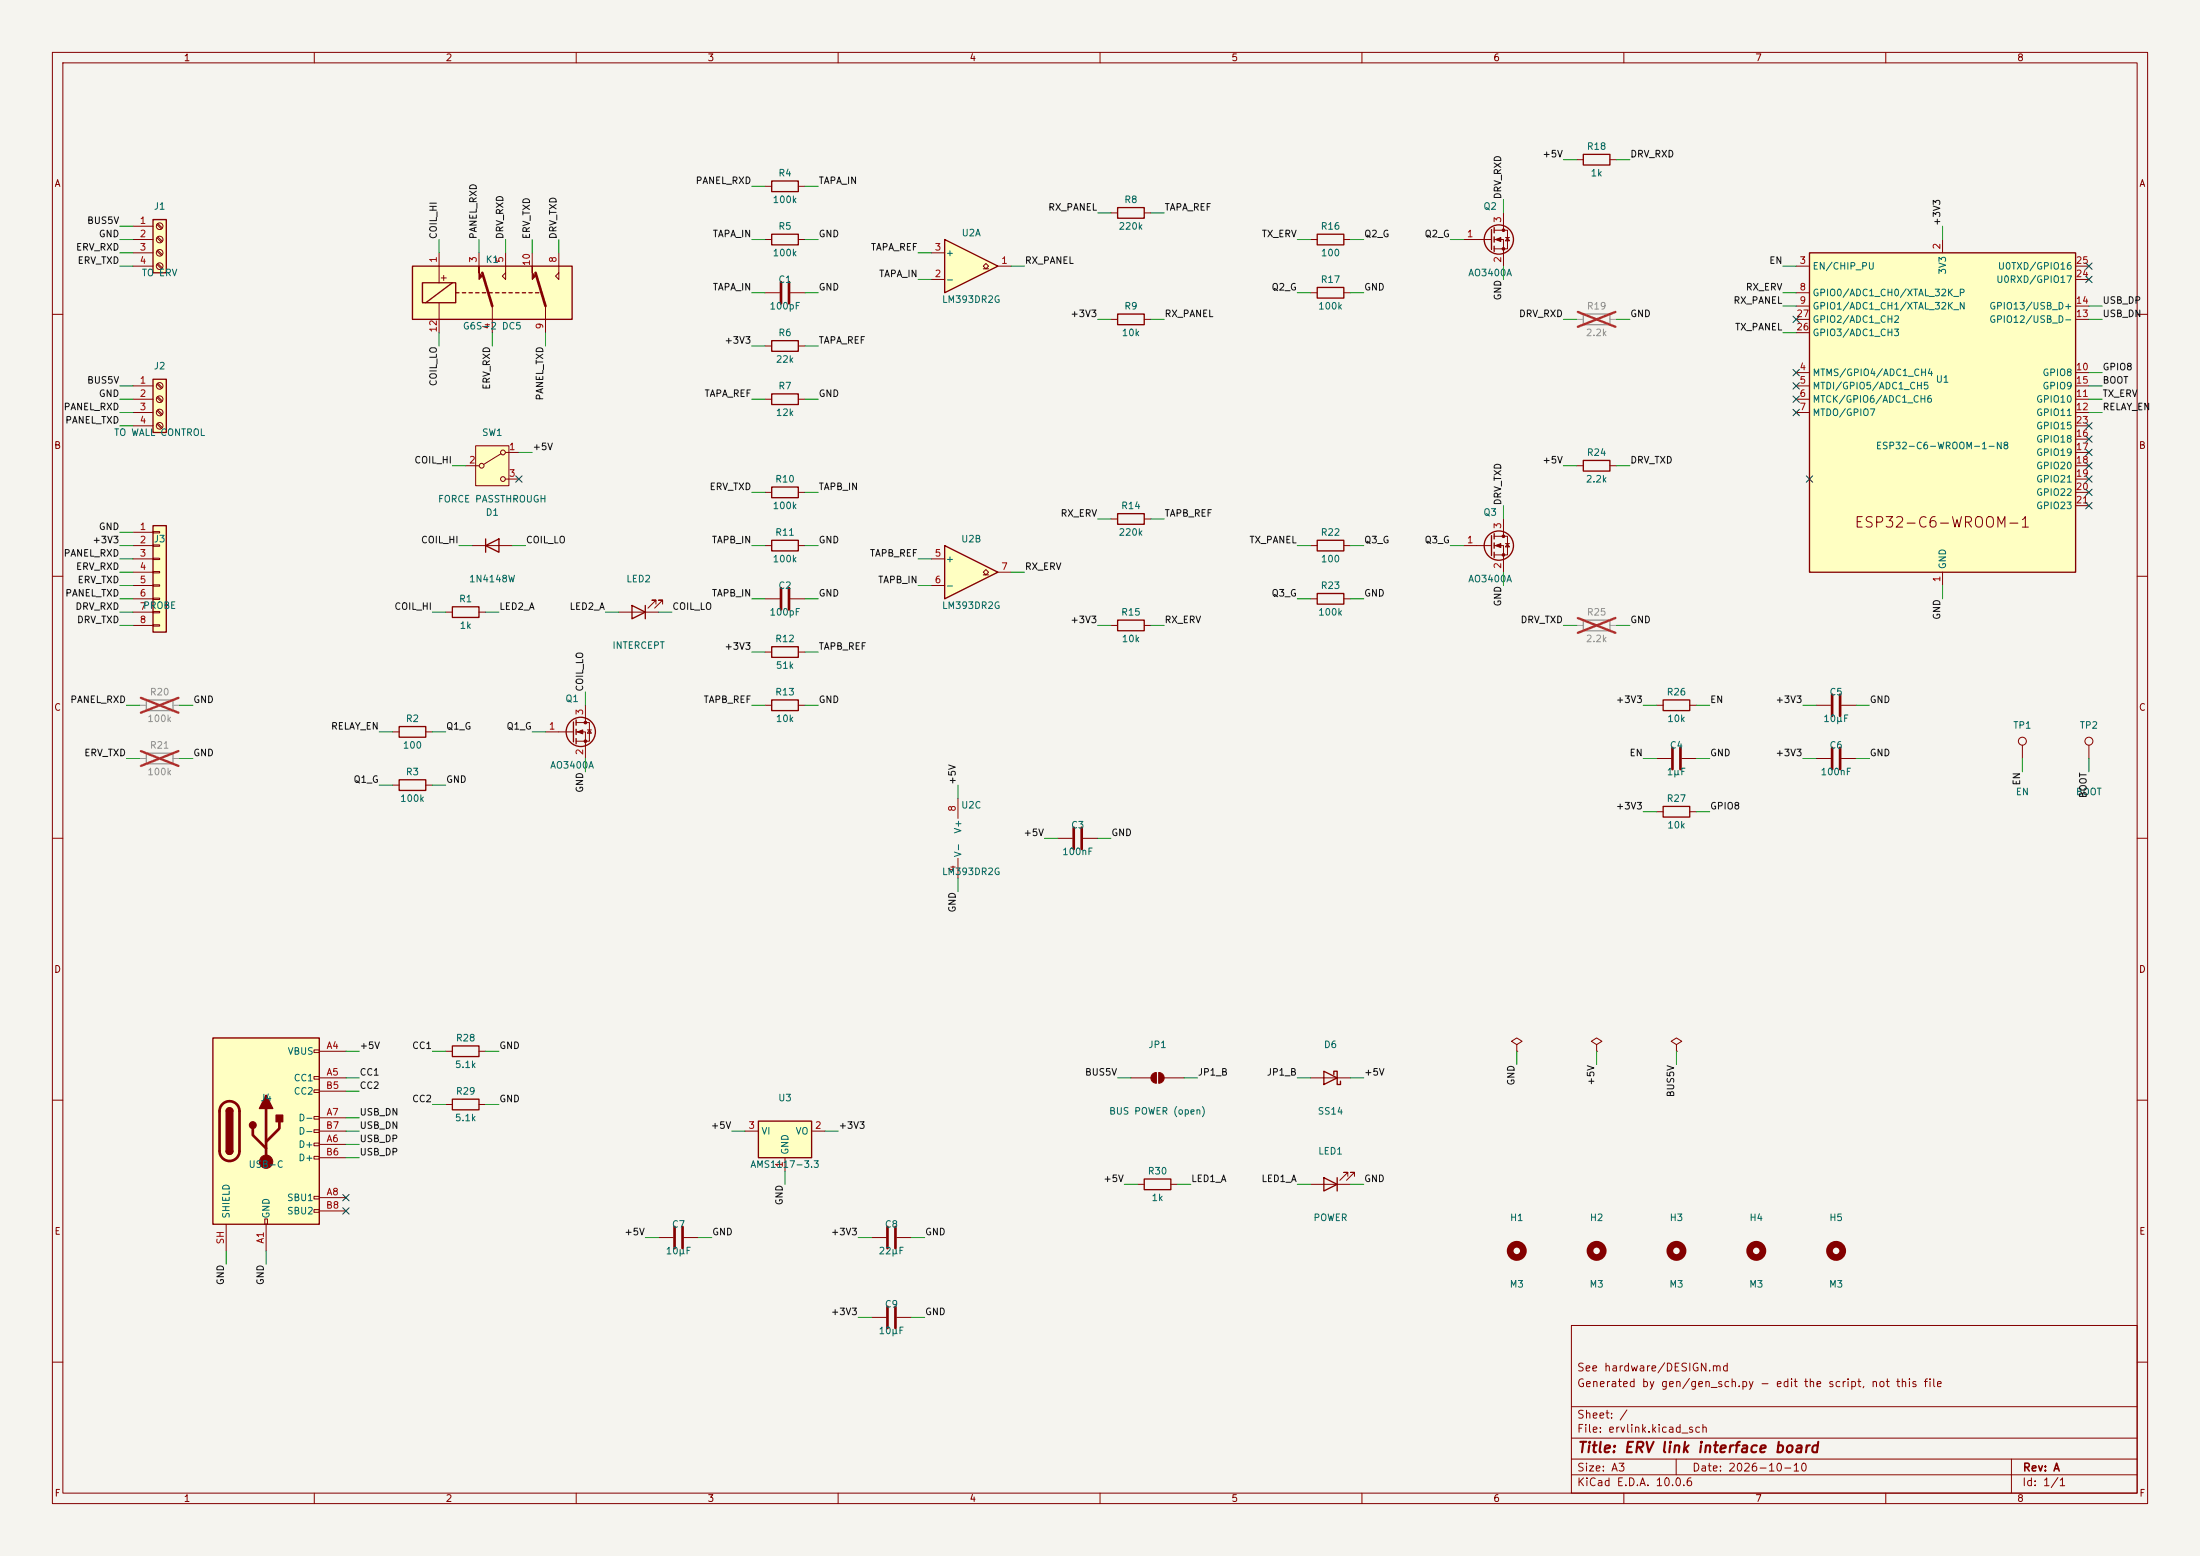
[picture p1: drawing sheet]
<svg xmlns="http://www.w3.org/2000/svg" width="420mm" height="297mm" viewBox="0 0 420 297" stroke-linecap="round" stroke-linejoin="round" font-family="sans-serif">
<path d="M0 0h420v297h-420z" fill="#f5f4ef" stroke="#f5f4ef" stroke-width=".19"/>
<g fill="none" stroke="#840000" stroke-width=".19">
<path d="M10 10h400v277h-400zM12 12h396v273h-396zM60 10v2M110 10v2M160 10v2M210 10v2M260 10v2M310 10v2M360 10v2M10 60h2M408 60h2M10 110h2"/>
<path d="M408 110h2M10 160h2M408 160h2M10 210h2M408 210h2M300 253h108v32h-108zM10 260h2M300 278.5h108M300 274.5h108M300 268.5h108M320 278.5v3M384 278.5v6.5"/>
<path d="M408 260h2M60 285v2M110 285v2M160 285v2M210 285v2M260 285v2M300 281.5h108M310 285v2M360 285v2"/>
</g>
<path d="M90.8 85.1h6.4v7.6h-6.4z" fill="#ffffc2"/>
<g fill="none" stroke="#840000" stroke-width=".19">
<path d="M88.9 88.9h2.5M90.8 85.1h6.4v7.6h-6.4zM95.6 86.6l-3.3 2M96.5 86.4h2.6M96.5 91.4h2.6M250.2 114.3h1.3M256.5 114.3h1.3M346.7 134.6h2.8M351.5 134.6h2.8M182.9 152.4v3.8M316.2 154.9h1.3M322.6 154.9h1.2"/>
<path d="M346.7 144.8h2.8M351.5 144.8h2.8M386.1 142.2v2.6M398.8 142.2v2.6M182.9 163.8v3.8M201.9 160h2.8M206.8 160h2.7M289.6 199.4l1-.6-1-.7-1.1 .7 1.1 .6v1.3M320 199.4l1.1-.6-1.1-.7-1 .7 1 .6v1.3M215.9 205.7h3.8M220.7 204.7v2.1M221.2 204.7v2.1"/>
<path d="M222.2 205.7h3.9M250.2 205.7h7.6M289.6 200.7h.1M320 200.7h.1M125.7 236.2h2.8M130.6 236.2h2.7M166.4 236.2h2.8M171.2 236.2h2.8M217.2 226.1h1.2M223.5 226.1h1.3M250.2 226.1h7.6M257.3 224.5v-.7h-.8h.8l-1.5 1.5"/>
<path d="M258.6 224.5v-.7h-.8h.8l-1.6 1.5M166.4 251.5h2.8M171.2 251.5h2.8"/>
<circle cx="91.9" cy="88.9" r=".46"/>
<circle cx="96" cy="86.4" r=".46"/>
<circle cx="96" cy="91.4" r=".46"/>
<circle cx="386.1" cy="141.5" r=".76"/>
<circle cx="398.8" cy="141.5" r=".76"/>
</g>
<g fill="none" stroke="#840000" stroke-width="1.3">
<circle cx="289.6" cy="238.8" r="1.27"/>
<circle cx="320" cy="238.8" r="1.27"/>
<circle cx="335.3" cy="238.8" r="1.27"/>
<circle cx="350.5" cy="238.8" r="1.27"/>
</g>
<path d="M251.5 113.3h5v2h-5zM317.5 153.9h5.1v2.1h-5.1zM252.7 204.5l2.6 1.2-2.6 1.3zM254.6 205.1v-.6h.7v2.5h.6v-.6M218.4 225h5.1v2.1h-5.1zM252.7 224.8l2.6 1.3-2.6 1.2zM255.3 224.8v2.5" fill="none" stroke="#840000" stroke-width=".25"/>
<path d="M349.8 132.6v4.1M351.3 132.6v4.1M205 158v4.1M206.5 158v4.1M349.8 142.7v4.1M351.3 142.7v4.1M128.8 234.2v4.1M130.3 234.2v4.1M169.4 234.2v4.1M170.9 234.2v4.1M169.4 249.4v4.1M170.9 249.4v4.1" fill="none" stroke="#840000" stroke-width=".51"/>
<g fill="#840000" stroke="#840000" stroke-width=".19">
<path d="M220 205l.7-.3v2.1a1.02 1.02 0 0 1-.9-.7 1.02 1.02 0 0 1 .2-1.1z"/>
<path d="M221.2 204.7a1.02 1.02 0 0 1 1 1 1.02 1.02 0 0 1-1 1.1z"/>
</g>
<path d="M144.8 214h10.1v7h-10.1z" fill="#ffffc2"/>
<path d="M144.8 214h10.1v7h-10.1z" fill="none" stroke="#840000" stroke-width=".25"/>
<path d="M142.2 215.9h2.6M154.9 215.9h2.6M149.9 221v2.5" fill="none" stroke="#840000" stroke-width=".19"/>
<path d="M180.3 104.1l10.2 5.1-10.2 5.1z" fill="#ffffc2"/>
<path d="M147.3 34.5h5.1v2.1h-5.1zM180.3 104.1l10.2 5.1-10.2 5.1z" fill="none" stroke="#840000" stroke-width=".25"/>
<path d="M146 35.6h1.3M152.4 35.6h1.3M177.8 106.7h2.5M177.8 111.8h2.5M187.7 109.7h.5l-.5-.5 .5-.5 .5 .5-.5 .5h.5M190.5 109.2h2.5" fill="none" stroke="#840000" stroke-width=".19"/>
<path d="M180.3 45.7l10.2 5.1-10.2 5.1z" fill="#ffffc2"/>
<path d="M180.3 45.7l10.2 5.1-10.2 5.1zM213.4 59.9h5v2.1h-5z" fill="none" stroke="#840000" stroke-width=".25"/>
<path d="M177.8 53.3h2.5M177.8 48.3h2.5M187.7 51.3h.5l-.5-.5 .5-.5 .5 .5-.5 .5h.5M190.5 50.8h2.5M212.1 61h1.3M218.4 61h1.3" fill="none" stroke="#840000" stroke-width=".19"/>
<path d="M29.2 100.3h2.5v20.4h-2.5z" fill="#ffffc2"/>
<path d="M29.2 100.3h2.5v20.4h-2.5z" fill="none" stroke="#840000" stroke-width=".25"/>
<g fill="none" stroke="#840000" stroke-width=".19">
<path d="M25.4 101.6h3.8M25.4 104.1h3.8M25.4 106.7h3.8M25.4 109.2h3.8M25.4 111.8h3.8M25.4 114.3h3.8M25.4 116.8h3.8M25.4 119.4h3.8M29.2 101.5h1.3v.2h-1.3zM29.2 104h1.3v.3h-1.3zM29.2 106.6h1.3v.2h-1.3zM29.2 109.1h1.3v.2h-1.3z"/>
<path d="M29.2 111.6h1.3v.3h-1.3zM29.2 114.2h1.3v.2h-1.3zM29.2 116.7h1.3v.3h-1.3zM29.2 119.3h1.3v.2h-1.3z"/>
</g>
<path d="M29.2 41.9h2.5v10.2h-2.5z" fill="#ffffc2"/>
<path d="M213.4 39.6h5v2.1h-5zM29.2 41.9h2.5v10.2h-2.5z" fill="none" stroke="#840000" stroke-width=".25"/>
<g fill="none" stroke="#840000" stroke-width=".19">
<path d="M25.4 43.2h3.8M25.4 45.7h3.8M25.4 48.3h3.8M25.4 50.8h3.8M29.9 42.8l.9 .9M29.9 45.4l.9 .8M29.9 47.9l.9 .9M29.9 50.5l.9 .8M30.1 42.7l.9 .8M30.1 45.2l.9 .9M30.1 47.8l.9 .8M30.1 50.3l.9 .8"/>
<path d="M212.1 40.6h1.3M218.4 40.6h1.3"/>
<circle cx="30.5" cy="45.7" r=".63"/>
<circle cx="30.5" cy="50.8" r=".63"/>
<circle cx="30.5" cy="48.3" r=".63"/>
<circle cx="30.5" cy="43.2" r=".63"/>
</g>
<path d="M29.2 72.4h2.5v10.2h-2.5z" fill="#ffffc2"/>
<path d="M29.2 72.4h2.5v10.2h-2.5zM213.4 98h5v2.1h-5zM213.4 118.4h5v2h-5zM86.4 199.6h5v2.1h-5zM86.4 209.8h5v2h-5z" fill="none" stroke="#840000" stroke-width=".25"/>
<g fill="none" stroke="#840000" stroke-width=".19">
<path d="M25.4 73.7h3.8M25.4 76.2h3.8M25.4 78.7h3.8M29.9 73.3l.9 .9M29.9 75.9l.9 .8M29.9 78.4l.9 .8M30.1 73.2l.9 .8M30.1 75.7l.9 .8M30.1 78.2l.9 .9M25.4 81.3h3.8M29.9 80.9l.9 .9M30.1 80.8l.9 .8"/>
<path d="M212.1 99.1h1.3M218.4 99.1h1.3M212.1 119.4h1.3M218.4 119.4h1.3M85.1 210.8h1.3M85.1 200.7h1.3M91.4 210.8h1.3M91.4 200.7h1.3"/>
<circle cx="30.5" cy="73.7" r=".63"/>
<circle cx="30.5" cy="78.7" r=".63"/>
<circle cx="30.5" cy="76.2" r=".63"/>
<circle cx="30.5" cy="81.3" r=".63"/>
</g>
<path d="M40.6 198.1h20.4v35.6h-20.4z" fill="#ffffc2"/>
<g fill="none" stroke="#840000" stroke-width=".19">
<path d="M287 99.1v3.3M279.4 104.1h5.3M285.2 102.4h2.6v3.5h-2.6M285.2 104.1h1.8v5.1M287.4 103.8h.8M287.8 103.8l.4 .6h-.8zM59.9 200.4h1.1v.5h-1.1zM59.9 205.5h1.1v.5h-1.1zM59.9 208h1.1v.5h-1.1zM59.9 213.1h1.1v.5h-1.1zM59.9 215.6h1.1v.6h-1.1zM59.9 218.2h1.1v.5h-1.1z"/>
<path d="M61 200.7h5M61 205.7h5M61 218.4h5M61 213.4h5M61 208.3h5M61 215.9h5M43.2 233.7v5.1M50.5 232.7h.6v1h-.6zM50.8 233.7v5.1M59.9 220.7h1.1v.5h-1.1zM59.9 228.3h1.1v.6h-1.1zM59.9 230.9h1.1v.5h-1.1z"/>
<path d="M61 228.6h5M61 221h5M61 231.1h5"/>
</g>
<g fill="none" stroke="#840000" stroke-width=".25">
<path d="M284.7 102.2v3.8M285.2 101.9v1M285.2 103.6v1M285.2 105.4v1M40.6 198.1h20.4v35.6h-20.4zM43.2 212.1a.64 .64 0 0 1 .6-.6 .64 .64 0 0 1 .6 .6M43.2 219.7a.64 .64 0 0 0 .6 .6 .64 .64 0 0 0 .6-.6"/>
<circle cx="286.1" cy="104.1" r="2.79"/>
</g>
<path d="M42.5 210.8a1.9 1.9 0 0 1 2-.5 1.9 1.9 0 0 1 1.2 1.8v7.6a1.91 1.91 0 0 1-1.9 1.9 1.91 1.91 0 0 1-1.9-1.9v-7.8l.2-.6zM48.3 215.4v1.3l2.5 2.5M50.8 211.6v10.1M53.3 214.1v1.3l-2.5 2.5" fill="none" stroke="#840000" stroke-width=".51"/>
<g fill="#840000" stroke="#840000" stroke-width=".25">
<path d="M43.2 212.1h1.2v7.6h-1.2z"/>
<path d="M43.4 211.6a.64 .64 0 0 1 .7-.1 .64 .64 0 0 1 .3 .6h-1.2z"/>
<path d="M43.2 219.7h1.2a.64 .64 0 0 1-.6 .6 .64 .64 0 0 1-.6-.6z"/>
<path d="M50.8 209l1.3 2.6h-2.6z"/>
<path d="M52.7 212.9h1.3v1.2h-1.3z"/>
<circle cx="48.3" cy="214.8" r=".63"/>
</g>
<g fill="#840000" stroke="#840000" stroke-width=".19">
<path d="M285.5 104.1l1-.3v.7z"/>
<circle cx="50.8" cy="221.7" r="1.27"/>
<circle cx="287" cy="102.4" r=".25"/>
<circle cx="287" cy="105.9" r=".25"/>
</g>
<path d="M345.4 48.3h50.8v60.9h-50.8z" fill="#ffffc2"/>
<g fill="none" stroke="#840000" stroke-width=".25">
<path d="M147.3 44.7h5.1v2h-5.1zM251.5 54.9h5v2h-5zM251.5 44.7h5v2h-5zM345.4 48.3h50.8v60.9h-50.8zM147.3 75.2h5.1v2h-5.1zM147.3 65h5.1v2.1h-5.1zM302.3 87.9h5v2h-5zM86.4 115.8h5v2.1h-5zM92.7 104.1l2.5-1.2v2.5zM92.7 102.9v2.5M120.6 115.6l2.6 1.2-2.6 1.3zM123.2 115.6v2.5"/>
<path d="M251.5 103.1h5v2.1h-5zM76.2 138.7h5.1v2h-5.1zM109.5 137.8v3.8M110 137.4v1M110 139.2v1M147.3 133.6h5.1v2h-5.1zM147.3 123.4h5.1v2.1h-5.1zM317.5 133.6h5.1v2h-5.1zM76.2 148.8h5.1v2.1h-5.1zM110 141v1"/>
<circle cx="110.9" cy="139.7" r="2.79"/>
</g>
<g fill="none" stroke="#840000" stroke-width=".19">
<path d="M146 55.9h2.8M146 45.7h1.3M150.9 55.9h2.8M152.4 45.7h1.3M250.2 55.9h1.3M250.2 45.7h1.3M256.5 55.9h1.3M256.5 45.7h1.3M342.9 50.8h2.5M342.9 55.9h2.5M342.9 58.4h2.5M370.8 45.7v2.6"/>
<path d="M396.2 50.8h2.6M396.2 58.4h2.6M396.2 53.3h2.6M146 76.2h1.3M146 66h1.3M152.4 76.2h1.3M152.4 66h1.3M342.9 71.1h2.5M342.9 73.7h2.5M342.9 76.2h2.5M342.9 78.7h2.5M342.9 61h2.5"/>
<path d="M342.9 63.5h2.5M396.2 71.1h2.6M396.2 73.7h2.6M396.2 76.2h2.6M396.2 78.7h2.6M396.2 61h2.6M301 88.9h1.3M307.3 88.9h1.3M396.2 83.8h2.6M396.2 86.4h2.6M396.2 88.9h2.6M396.2 91.4h2.6"/>
<path d="M396.2 94h2.6M396.2 96.5h2.6M396.2 81.3h2.6M85.1 116.8h1.3M90.2 104.1h7.6M91.4 116.8h1.3M118.1 116.8h7.6M125.2 115.3v-.7h-.7h.7l-1.5 1.5M126.5 115.3v-.7h-.8h.8l-1.5 1.5M146 114.3h2.8M150.9 114.3h2.8M250.2 104.1h1.3"/>
<path d="M256.5 104.1h1.3M370.8 109.2v2.6M74.9 139.7h1.3M81.3 139.7h1.2M104.1 139.7h5.4M110 137.9h2.5v3.6h-2.5M110 139.7h1.8v5.1M111.8 134.6v3.3M112.1 139.3h.8M112.5 139.3l.4 .7h-.8zM146 134.6h1.3M146 124.5h1.3"/>
<path d="M152.4 134.6h1.3M152.4 124.5h1.3M316.2 134.6h1.3M322.6 134.6h1.2M74.9 149.9h1.3M81.3 149.9h1.2M316.2 144.8h2.8M321.1 144.8h2.7M304.8 199.4l1-.6-1-.7-1 .7 1 .6v1.3M304.8 200.7h.1"/>
</g>
<circle cx="304.8" cy="238.8" r="1.27" fill="none" stroke="#840000" stroke-width="1.3"/>
<path d="M302.3 118.4h5v2h-5zM27.9 133.6h5.1v2h-5.1zM27.9 143.8h5.1v2h-5.1z" fill="none" stroke="#9c9b98" stroke-width=".25"/>
<path d="M301 119.4h1.3M307.3 119.4h1.3M26.7 134.6h1.2M33 134.6h1.3M26.7 144.8h1.2M33 144.8h1.3" fill="none" stroke="#9c9b98" stroke-width=".19"/>
<path d="M301.2 118l7.2 2.8M308.4 118l-7.2 2.8M26.9 133.2l7.2 2.8M34.1 133.2l-7.2 2.8M26.9 143.4l7.2 2.8M34.1 143.4l-7.2 2.8" fill="none" stroke="#e12e31" stroke-width=".46"/>
<g fill="#840000" stroke="#840000" stroke-width=".19">
<path d="M110.2 139.7l1.1-.4v.8z"/>
<circle cx="111.8" cy="137.9" r=".25"/>
<circle cx="111.8" cy="141.5" r=".25"/>
</g>
<path d="M149.1 53.8v4.1M150.6 53.8v4.1M149.1 112.3v4M150.6 112.3v4M319.3 142.7v4.1M320.8 142.7v4.1" fill="none" stroke="#840000" stroke-width=".51"/>
<path d="M78.7 50.8h30.5v10.2h-30.5z" fill="#ffffc2"/>
<g fill="none" stroke="#840000" stroke-width=".25">
<path d="M302.3 29.5h5v2h-5zM78.7 50.8h30.5v10.2h-30.5zM80.6 54h6.4v3.8h-6.4zM86.4 54l-5.1 3.8M87 55.9h.6M88.3 55.9h.6M89.5 55.9h.7M90.8 55.9h.6M92.1 55.9h.6M93.3 55.9h.7M94.6 55.9h.6M95.9 55.9h.6"/>
<path d="M97.2 55.9h.6M98.4 55.9h.7M99.7 55.9h.6M101 55.9h.6M102.2 55.9h.7M284.7 43.8v3.8M285.2 43.4v1.1M285.2 45.2v1M285.2 47v1M147.3 93h5.1v2h-5.1zM147.3 103.1h5.1v2.1h-5.1z"/>
<circle cx="286.1" cy="45.7" r="2.79"/>
</g>
<g fill="none" stroke="#840000" stroke-width=".19">
<path d="M301 30.5h1.3M307.3 30.5h1.3M83.8 48.3v5.7M83.8 57.8v5.7M91.4 48.3v2.5M94 58.4v5.1M96.5 48.3v5l-.6-.6 .6-.6M101.6 48.3v2.5M104.1 58.4v5.1M106.7 48.3v5l-.7-.6 .7-.6M279.4 45.7h5.3M285.2 43.9h2.6v3.6h-2.6"/>
<path d="M285.2 45.7h1.8v5.1M287 40.6v3.3M287.4 45.3h.8M287.8 45.3l.4 .7h-.8zM146 94h1.3M152.4 94h1.3M146 104.1h1.3M152.4 104.1h1.3"/>
</g>
<g fill="#840000" stroke="#840000" stroke-width=".19">
<path d="M91.4 50.8v1.3l.7 .6-.7 .6z"/>
<path d="M101.6 50.8v1.3l.6 .6-.6 .6z"/>
<path d="M285.5 45.7l1-.4v.8z"/>
<circle cx="287" cy="43.9" r=".25"/>
<circle cx="287" cy="47.5" r=".25"/>
</g>
<path d="M92.1 52.1l1.9 6.3M102.2 52.1l1.9 6.3" fill="none" stroke="#840000" stroke-width=".51"/>
<path d="M302.3 59.9h5v2.1h-5z" fill="none" stroke="#9c9b98" stroke-width=".25"/>
<path d="M301 61h1.3M307.3 61h1.3" fill="none" stroke="#9c9b98" stroke-width=".19"/>
<path d="M301.2 59.5l7.2 2.9M308.4 59.5l-7.2 2.9" fill="none" stroke="#e12e31" stroke-width=".46"/>
<g fill="none" stroke="#009600" stroke-width=".19">
<path d="M143.5 35.6h2.5M153.7 35.6h2.5M287 38.1v2.5M298.4 30.5h2.6M308.6 30.5h2.5M22.9 45.7h2.5M22.9 50.8h2.5M22.9 48.3h2.5M22.9 43.2h2.5M83.8 45.7v2.6M91.4 45.7v2.6M96.5 45.7v2.6"/>
<path d="M101.6 45.7v2.6M106.7 45.7v2.6M143.5 45.7h2.5M143.5 55.9h2.5M153.7 45.7h2.5M153.7 55.9h2.5M175.3 48.3h2.5M175.3 53.3h2.5M193 50.8h2.6M209.5 40.6h2.6M219.7 40.6h2.5M247.6 45.7h2.6"/>
<path d="M247.6 55.9h2.6M257.8 45.7h2.5M257.8 55.9h2.5M276.9 45.7h2.5M287 50.8v2.5M340.4 50.8h2.5M340.4 55.9h2.5M340.4 58.4h2.5M370.8 43.2v2.5M398.8 58.4h2.5M22.9 76.2h2.5M22.9 78.7h2.5"/>
<path d="M22.9 73.7h2.5M83.8 63.5v2.5M94 63.5v2.5M104.1 63.5v2.5M143.5 76.2h2.5M143.5 66h2.5M153.7 76.2h2.5M153.7 66h2.5M209.5 61h2.6M219.7 61h2.5M298.4 61h2.6M308.6 61h2.5"/>
<path d="M340.4 63.5h2.5M398.8 76.2h2.5M398.8 61h2.5M398.8 78.7h2.5M398.8 73.7h2.5M398.8 71.1h2.5M22.9 81.3h2.5M86.4 88.9h2.5M99.1 86.4h2.5M143.5 94h2.5M153.7 94h2.5M209.5 99.1h2.6"/>
<path d="M219.7 99.1h2.5M287 96.5v2.6M298.4 88.9h2.6M308.6 88.9h2.5M22.9 104.1h2.5M22.9 106.7h2.5M22.9 111.8h2.5M22.9 109.2h2.5M22.9 119.4h2.5M22.9 114.3h2.5M22.9 116.8h2.5M22.9 101.6h2.5"/>
<path d="M82.5 116.8h2.6M87.6 104.1h2.6M92.7 116.8h2.5M97.8 104.1h2.5M115.6 116.8h2.5M125.7 116.8h2.6M143.5 104.1h2.5M143.5 114.3h2.5M153.7 104.1h2.5M153.7 114.3h2.5M175.3 106.7h2.5M175.3 111.8h2.5"/>
<path d="M193 109.2h2.6M209.5 119.4h2.6M219.7 119.4h2.5M247.6 104.1h2.6M247.6 114.3h2.6M257.8 104.1h2.5M257.8 114.3h2.5M276.9 104.1h2.5M287 109.2v2.6M298.4 119.4h2.6M308.6 119.4h2.5M370.8 111.8v2.5"/>
<path d="M24.1 134.6h2.6M34.3 134.6h2.5M72.4 139.7h2.5M82.5 139.7h2.6M101.6 139.7h2.5M111.8 132.1v2.5M143.5 124.5h2.5M143.5 134.6h2.5M153.7 124.5h2.5M153.7 134.6h2.5M313.7 134.6h2.5M323.8 134.6h2.6"/>
<path d="M344.2 134.6h2.5M354.3 134.6h2.6M24.1 144.8h2.6M34.3 144.8h2.5M72.4 149.9h2.5M82.5 149.9h2.6M111.8 144.8v2.5M182.9 149.9v2.5M313.7 144.8h2.5M313.7 154.9h2.5M323.8 144.8h2.6M323.8 154.9h2.6"/>
<path d="M344.2 144.8h2.5M354.3 144.8h2.6M386.1 144.8v2.5M398.8 144.8v2.5M182.9 167.6v2.6M199.4 160h2.5M209.5 160h2.6M66 205.7h2.6M66 215.9h2.6M66 200.7h2.6M66 213.4h2.6M66 208.3h2.6"/>
<path d="M66 218.4h2.6M82.5 210.8h2.6M82.5 200.7h2.6M92.7 210.8h2.5M92.7 200.7h2.5M139.7 215.9h2.5M157.5 215.9h2.5M213.4 205.7h2.5M226.1 205.7h2.5M247.6 205.7h2.6M257.8 205.7h2.5M289.6 200.7v2.5"/>
<path d="M304.8 200.7v2.5M320 200.7v2.5M43.2 238.8v2.5M50.8 238.8v2.5M66 221h2.6M123.2 236.2h2.5M133.3 236.2h2.6M149.9 223.5v2.6M163.8 236.2h2.6M174 236.2h2.5M214.6 226.1h2.6M224.8 226.1h2.5"/>
<path d="M247.6 226.1h2.6M257.8 226.1h2.5M163.8 251.5h2.6M174 251.5h2.5"/>
</g>
<g fill="none" stroke="#000084" stroke-width=".19">
<path d="M398.2 50.2l1.2 1.2M398.2 52.7l1.2 1.2M399.4 50.2l-1.2 1.2M399.4 52.7l-1.2 1.2M342.3 78.1l1.2 1.2M342.3 75.6l1.2 1.2M342.3 73.1l1.2 1.2M342.3 70.5l1.2 1.2M342.3 60.4l1.2 1.2M343.5 78.1l-1.2 1.2M343.5 75.6l-1.2 1.2M343.5 73.1l-1.2 1.2"/>
<path d="M343.5 70.5l-1.2 1.2M343.5 60.4l-1.2 1.2M98.5 90.8l1.2 1.2M99.7 90.8l-1.2 1.2M344.8 90.8l1.2 1.2M346 90.8l-1.2 1.2M398.2 88.3l1.2 1.2M398.2 80.7l1.2 1.2M398.2 85.8l1.2 1.2M398.2 83.2l1.2 1.2M398.2 93.4l1.2 1.2M398.2 90.8l1.2 1.2"/>
<path d="M398.2 95.9l1.2 1.2M399.4 88.3l-1.2 1.2M399.4 80.7l-1.2 1.2M399.4 85.8l-1.2 1.2M399.4 83.2l-1.2 1.2M399.4 93.4l-1.2 1.2M399.4 90.8l-1.2 1.2M399.4 95.9l-1.2 1.2M65.4 230.5l1.2 1.2M65.4 228l1.2 1.2M66.6 230.5l-1.2 1.2M66.6 228l-1.2 1.2"/>
</g>
<g font-size="2" fill="#840000">
<text x="353.9" y="101.2">ESP32-C6-WROOM-1</text>
<text x="301" y="277.8">Title: ERV link interface board</text>
</g>
<g font-size="1.5" fill="#840000">
<text x="300.9" y="262.1">See hardware/DESIGN.md</text>
<text x="300.9" y="265.1">Generated by gen/gen_sch.py - edit the script, not this file</text>
<text x="300.9" y="273.8">File: ervlink.kicad_sch</text>
<text x="300.9" y="271.1">Sheet: /</text>
<text x="300.9" y="281.2">Size: A3</text>
<text x="322.9" y="281.2">Date: 2026-10-10</text>
<text x="386" y="281.2">Rev: A</text>
<text x="300.9" y="284">KiCad E.D.A. 10.0.6</text>
<text x="385.9" y="284">Id: 1/1</text>
</g>
<g font-size="1.3" fill="#840000">
<text x="35" y="12">1</text>
<text x="85" y="12">2</text>
<text x="135" y="12">3</text>
<text x="185" y="12">4</text>
<text x="235" y="12">5</text>
<text x="285" y="12">6</text>
<text x="335" y="12">7</text>
<text x="385" y="12">8</text>
<text x="10.3" y="36">A</text>
<text x="408.3" y="36">A</text>
<text x="83.8" y="53.9">+</text>
<text x="10.2" y="86">B</text>
<text x="408.2" y="86">B</text>
<text x="10.2" y="136">C</text>
<text x="408.2" y="136">C</text>
<text x="10.2" y="186">D</text>
<text x="408.2" y="186">D</text>
<text x="10.3" y="236">E</text>
<text x="408.3" y="236">E</text>
<text x="10.3" y="286">F</text>
<text x="35" y="287">1</text>
<text x="85" y="287">2</text>
<text x="135" y="287">3</text>
<text x="185" y="287">4</text>
<text x="235" y="287">5</text>
<text x="285" y="287">6</text>
<text x="335" y="287">7</text>
<text x="385" y="287">8</text>
<text x="408.3" y="286">F</text>
</g>
<g font-size="1.3" fill="#006464">
<text x="302.8" y="28.9">R18</text>
<text x="148.5" y="34">R4</text>
<text x="303.6" y="34">1k</text>
<text x="29.3" y="40.3">J1</text>
<text x="147.4" y="39.1">100k</text>
<text x="214.5" y="39.1">R8</text>
<text x="283.1" y="40.3">Q2</text>
<text x="148.5" y="44.1">R5</text>
<text x="183.5" y="45.4">U2A</text>
<text x="213.4" y="44.1">220k</text>
<text x="252" y="44.1">R16</text>
<text x="27" y="53">TO ERV</text>
<text x="92.6" y="50.5">K1</text>
<text x="147.4" y="49.2">100k</text>
<text x="180.4" y="49.2">+</text>
<text x="252.1" y="49.2">100</text>
<text x="280.2" y="53">AO3400A</text>
<text x="345.9" y="51.8">EN/CHIP_PU</text>
<text x="371.8" y="52.5" transform="rotate(-90 371.8 52.5)">3V3</text>
<text x="381.3" y="51.8">U0TXD/GPIO16</text>
<text x="146.8" y="59.4">100pF</text>
<text x="148.5" y="54.3">C1</text>
<text x="179.7" y="58.1">LM393DR2G</text>
<text x="180.4" y="54.3">-</text>
<text x="214.5" y="59.4">R9</text>
<text x="251.5" y="59.4">100k</text>
<text x="252" y="54.3">R17</text>
<text x="345.9" y="56.8">GPIO0/ADC1_CH0/XTAL_32K_P</text>
<text x="345.9" y="59.4">GPIO1/ADC1_CH1/XTAL_32K_N</text>
<text x="379.7" y="59.4">GPIO13/USB_D+</text>
<text x="381" y="54.3">U0RXD/GPIO17</text>
<text x="88.3" y="63.2">G6S-2 DC5</text>
<text x="148.5" y="64.5">R6</text>
<text x="214" y="64.5">10k</text>
<text x="345.9" y="64.5">GPIO3/ADC1_CH3</text>
<text x="345.9" y="61.9">GPIO2/ADC1_CH2</text>
<text x="379.7" y="61.9">GPIO12/USB_D-</text>
<text x="29.3" y="70.8">J2</text>
<text x="148" y="69.5">22k</text>
<text x="148.5" y="74.6">R7</text>
<text x="345.9" y="72.1">MTMS/GPIO4/ADC1_CH4</text>
<text x="345.9" y="74.6">MTDI/GPIO5/ADC1_CH5</text>
<text x="345.9" y="77.2">MTCK/GPIO6/ADC1_CH6</text>
<text x="369.4" y="73.4">U1</text>
<text x="388.6" y="77.2">GPIO10</text>
<text x="389.8" y="72.1">GPIO8</text>
<text x="389.8" y="74.6">GPIO9</text>
<text x="21.7" y="83.5">TO WALL CONTROL</text>
<text x="91.9" y="83.5">SW1</text>
<text x="148" y="79.7">12k</text>
<text x="345.9" y="79.7">MTDO/GPIO7</text>
<text x="388.6" y="79.7">GPIO11</text>
<text x="388.6" y="82.2">GPIO15</text>
<text x="302.8" y="87.3">R24</text>
<text x="358" y="86.1">ESP32-C6-WROOM-1-N8</text>
<text x="388.6" y="84.8">GPIO18</text>
<text x="388.6" y="87.3">GPIO19</text>
<text x="388.6" y="89.9">GPIO20</text>
<text x="147.9" y="92.4">R10</text>
<text x="302.6" y="92.4">2.2k</text>
<text x="388.6" y="92.4">GPIO21</text>
<text x="388.6" y="94.9">GPIO22</text>
<text x="83.5" y="96.2">FORCE PASSTHROUGH</text>
<text x="92.6" y="98.8">D1</text>
<text x="147.4" y="97.5">100k</text>
<text x="213.9" y="97.5">R14</text>
<text x="283.1" y="98.8">Q3</text>
<text x="388.6" y="97.5">GPIO23</text>
<text x="29.3" y="103.8">J3</text>
<text x="147.4" y="107.6">100k</text>
<text x="147.9" y="102.6">R11</text>
<text x="180.4" y="107.6">+</text>
<text x="183.4" y="103.8">U2B</text>
<text x="213.4" y="102.6">220k</text>
<text x="252" y="102.6">R22</text>
<text x="252.1" y="107.6">100</text>
<text x="89.4" y="111.5">1N4148W</text>
<text x="119.5" y="111.5">LED2</text>
<text x="148.5" y="112.7">C2</text>
<text x="180.4" y="112.7">-</text>
<text x="252" y="112.7">R23</text>
<text x="280.2" y="111.5">AO3400A</text>
<text x="371.8" y="108.7" transform="rotate(-90 371.8 108.7)">GND</text>
<text x="27.2" y="116.5">PROBE</text>
<text x="87.5" y="115.3">R1</text>
<text x="146.8" y="117.8">100pF</text>
<text x="179.7" y="116.5">LM393DR2G</text>
<text x="213.9" y="117.8">R15</text>
<text x="251.5" y="117.8">100k</text>
<text x="87.7" y="120.3">1k</text>
<text x="116.8" y="124.2">INTERCEPT</text>
<text x="147.9" y="122.9">R12</text>
<text x="214" y="122.9">10k</text>
<text x="148" y="128">51k</text>
<text x="107.8" y="134.3">Q1</text>
<text x="147.9" y="133">R13</text>
<text x="318.1" y="133">R26</text>
<text x="349.2" y="133">C5</text>
<text x="76.8" y="143.2">100</text>
<text x="77.4" y="138.1">R2</text>
<text x="148" y="138.1">10k</text>
<text x="318.2" y="138.1">10k</text>
<text x="318.7" y="143.2">C4</text>
<text x="348" y="138.1">10µF</text>
<text x="349.2" y="143.2">C6</text>
<text x="384.2" y="139.4">TP1</text>
<text x="396.9" y="139.4">TP2</text>
<text x="77.4" y="148.3">R3</text>
<text x="104.9" y="147">AO3400A</text>
<text x="318.1" y="148.3">1µF</text>
<text x="347.5" y="148.3">100nF</text>
<text x="76.3" y="153.4">100k</text>
<text x="183.4" y="154.6">U2C</text>
<text x="318.1" y="153.4">R27</text>
<text x="384.7" y="152.1">EN</text>
<text x="396.2" y="152.1">BOOT</text>
<text x="183.8" y="159.2" transform="rotate(-90 183.8 159.2)">V+</text>
<text x="204.4" y="158.4">C3</text>
<text x="318.2" y="158.4">10k</text>
<text x="179.7" y="167.3">LM393DR2G</text>
<text x="183.8" y="163.7" transform="rotate(-90 183.8 163.7)">V-</text>
<text x="202.7" y="163.5">100nF</text>
<text x="54.8" y="201.6">VBUS</text>
<text x="86.9" y="199.1">R28</text>
<text x="219.1" y="200.4">JP1</text>
<text x="252.6" y="200.4">D6</text>
<text x="56" y="206.7">CC1</text>
<text x="56" y="209.2">CC2</text>
<text x="86.7" y="204.2">5.1k</text>
<text x="86.9" y="209.2">R29</text>
<text x="49.6" y="210.5">J4</text>
<text x="56.9" y="214.3">D-</text>
<text x="86.7" y="214.3">5.1k</text>
<text x="148.5" y="210.5">U3</text>
<text x="211.6" y="213.1">BUS POWER (open)</text>
<text x="251.5" y="213.1">SS14</text>
<text x="56.9" y="219.4">D+</text>
<text x="56.9" y="221.9">D+</text>
<text x="56.9" y="216.9">D-</text>
<text x="145.3" y="216.9">VI</text>
<text x="150.8" y="220.5" transform="rotate(-90 150.8 220.5)">GND</text>
<text x="151.8" y="216.9">VO</text>
<text x="251.5" y="220.7">LED1</text>
<text x="47.3" y="223.2">USB-C</text>
<text x="143.1" y="223.2">AMS1117-3.3</text>
<text x="219" y="224.5">R30</text>
<text x="44.1" y="232.7" transform="rotate(-90 44.1 232.7)">SHIELD</text>
<text x="51.8" y="232.7" transform="rotate(-90 51.8 232.7)">GND</text>
<text x="54.7" y="229.6">SBU1</text>
<text x="54.7" y="232.1">SBU2</text>
<text x="219.7" y="229.6">1k</text>
<text x="250.6" y="233.4">POWER</text>
<text x="288.2" y="233.4">H1</text>
<text x="303.4" y="233.4">H2</text>
<text x="318.6" y="233.4">H3</text>
<text x="333.9" y="233.4">H4</text>
<text x="349.1" y="233.4">H5</text>
<text x="127" y="239.7">10µF</text>
<text x="128.2" y="234.6">C7</text>
<text x="167.6" y="239.7">22µF</text>
<text x="168.8" y="234.6">C8</text>
<text x="168.8" y="249.9">C9</text>
<text x="288.1" y="246.1">M3</text>
<text x="303.3" y="246.1">M3</text>
<text x="318.6" y="246.1">M3</text>
<text x="333.8" y="246.1">M3</text>
<text x="349.1" y="246.1">M3</text>
<text x="167.6" y="255">10µF</text>
</g>
<g font-size="1.3" fill="#0f0f0f">
<text x="132.7" y="35.4">PANEL_RXD</text>
<text x="156.2" y="35.4">TAPA_IN</text>
<text x="294.4" y="30.4">+5V</text>
<text x="311.1" y="30.4">DRV_RXD</text>
<text x="200" y="40.5">RX_PANEL</text>
<text x="222.2" y="40.5">TAPA_REF</text>
<text x="286.9" y="38.1" transform="rotate(-90 286.9 38.1)">DRV_RXD</text>
<text x="16.5" y="43.1">BUS5V</text>
<text x="18.8" y="45.6">GND</text>
<text x="83.7" y="45.7" transform="rotate(-90 83.7 45.7)">COIL_HI</text>
<text x="91.3" y="45.7" transform="rotate(-90 91.3 45.7)">PANEL_RXD</text>
<text x="96.4" y="45.7" transform="rotate(-90 96.4 45.7)">DRV_RXD</text>
<text x="101.5" y="45.7" transform="rotate(-90 101.5 45.7)">ERV_TXD</text>
<text x="106.6" y="45.7" transform="rotate(-90 106.6 45.7)">DRV_TXD</text>
<text x="136" y="45.6">TAPA_IN</text>
<text x="156.2" y="45.6">GND</text>
<text x="240.8" y="45.6">TX_ERV</text>
<text x="260.3" y="45.6">Q2_G</text>
<text x="271.9" y="45.6">Q2_G</text>
<text x="370.7" y="43.2" transform="rotate(-90 370.7 43.2)">+3V3</text>
<text x="14.4" y="48.1">ERV_RXD</text>
<text x="14.7" y="50.7">ERV_TXD</text>
<text x="166.1" y="48.1">TAPA_REF</text>
<text x="167.7" y="53.2">TAPA_IN</text>
<text x="195.6" y="50.7">RX_PANEL</text>
<text x="337.7" y="50.7">EN</text>
<text x="136" y="55.8">TAPA_IN</text>
<text x="156.2" y="55.8">GND</text>
<text x="242.6" y="55.8">Q2_G</text>
<text x="260.3" y="55.8">GND</text>
<text x="286.9" y="57.4" transform="rotate(-90 286.9 57.4)">GND</text>
<text x="330.8" y="58.3">RX_PANEL</text>
<text x="333.2" y="55.8">RX_ERV</text>
<text x="401.3" y="58.3">USB_DP</text>
<text x="138.2" y="65.9">+3V3</text>
<text x="156.2" y="65.9">TAPA_REF</text>
<text x="204.2" y="60.8">+3V3</text>
<text x="222.2" y="60.8">RX_PANEL</text>
<text x="289.9" y="60.8">DRV_RXD</text>
<text x="311.1" y="60.8">GND</text>
<text x="331.1" y="63.4">TX_PANEL</text>
<text x="401.3" y="60.8">USB_DN</text>
<text x="401.3" y="71">GPIO8</text>
<text x="16.5" y="73.5">BUS5V</text>
<text x="18.8" y="76.1">GND</text>
<text x="83.7" y="73.8" transform="rotate(-90 83.7 73.8)">COIL_LO</text>
<text x="93.9" y="74.5" transform="rotate(-90 93.9 74.5)">ERV_RXD</text>
<text x="104" y="76.5" transform="rotate(-90 104 76.5)">PANEL_TXD</text>
<text x="134.4" y="76.1">TAPA_REF</text>
<text x="156.2" y="76.1">GND</text>
<text x="401.3" y="76.1">TX_ERV</text>
<text x="401.3" y="73.5">BOOT</text>
<text x="12" y="78.6">PANEL_RXD</text>
<text x="12.4" y="81.2">PANEL_TXD</text>
<text x="401.3" y="78.6">RELAY_EN</text>
<text x="79" y="88.8">COIL_HI</text>
<text x="101.6" y="86.2">+5V</text>
<text x="294.4" y="88.8">+5V</text>
<text x="311.1" y="88.8">DRV_TXD</text>
<text x="135.4" y="93.9">ERV_TXD</text>
<text x="156.2" y="93.9">TAPB_IN</text>
<text x="18.8" y="101.5">GND</text>
<text x="202.4" y="98.9">RX_ERV</text>
<text x="222.2" y="98.9">TAPB_REF</text>
<text x="286.9" y="96.5" transform="rotate(-90 286.9 96.5)">DRV_TXD</text>
<text x="12" y="106.6">PANEL_RXD</text>
<text x="17.6" y="104">+3V3</text>
<text x="80.3" y="104">COIL_HI</text>
<text x="100.3" y="104">COIL_LO</text>
<text x="135.8" y="104">TAPB_IN</text>
<text x="156.2" y="104">GND</text>
<text x="166" y="106.6">TAPB_REF</text>
<text x="238.4" y="104">TX_PANEL</text>
<text x="260.3" y="104">Q3_G</text>
<text x="271.9" y="104">Q3_G</text>
<text x="14.4" y="109.1">ERV_RXD</text>
<text x="14.7" y="111.6">ERV_TXD</text>
<text x="167.5" y="111.6">TAPB_IN</text>
<text x="195.6" y="109.1">RX_ERV</text>
<text x="12.4" y="114.2">PANEL_TXD</text>
<text x="14.3" y="116.7">DRV_RXD</text>
<text x="14.6" y="119.3">DRV_TXD</text>
<text x="75.2" y="116.7">COIL_HI</text>
<text x="95.2" y="116.7">LED2_A</text>
<text x="108.6" y="116.7">LED2_A</text>
<text x="128.2" y="116.7">COIL_LO</text>
<text x="135.8" y="114.2">TAPB_IN</text>
<text x="156.2" y="114.2">GND</text>
<text x="204.2" y="119.3">+3V3</text>
<text x="222.2" y="119.3">RX_ERV</text>
<text x="242.6" y="114.2">Q3_G</text>
<text x="260.3" y="114.2">GND</text>
<text x="286.9" y="115.9" transform="rotate(-90 286.9 115.9)">GND</text>
<text x="290.2" y="119.3">DRV_TXD</text>
<text x="311.1" y="119.3">GND</text>
<text x="370.7" y="118.4" transform="rotate(-90 370.7 118.4)">GND</text>
<text x="138.2" y="124.3">+3V3</text>
<text x="156.2" y="124.3">TAPB_REF</text>
<text x="13.3" y="134.5">PANEL_RXD</text>
<text x="36.8" y="134.5">GND</text>
<text x="111.6" y="132.1" transform="rotate(-90 111.6 132.1)">COIL_LO</text>
<text x="134.2" y="134.5">TAPB_REF</text>
<text x="156.2" y="134.5">GND</text>
<text x="308.4" y="134.5">+3V3</text>
<text x="326.4" y="134.5">EN</text>
<text x="338.9" y="134.5">+3V3</text>
<text x="356.8" y="134.5">GND</text>
<text x="63.1" y="139.6">RELAY_EN</text>
<text x="85.1" y="139.6">Q1_G</text>
<text x="96.6" y="139.6">Q1_G</text>
<text x="16" y="144.7">ERV_TXD</text>
<text x="36.8" y="144.7">GND</text>
<text x="67.4" y="149.7">Q1_G</text>
<text x="85.1" y="149.7">GND</text>
<text x="182.8" y="149.9" transform="rotate(-90 182.8 149.9)">+5V</text>
<text x="311" y="144.7">EN</text>
<text x="326.4" y="144.7">GND</text>
<text x="338.9" y="144.7">+3V3</text>
<text x="356.8" y="144.7">GND</text>
<text x="111.6" y="151.4" transform="rotate(-90 111.6 151.4)">GND</text>
<text x="308.4" y="154.8">+3V3</text>
<text x="326.4" y="154.8">GPIO8</text>
<text x="386" y="150" transform="rotate(-90 386 150)">EN</text>
<text x="398.7" y="152.4" transform="rotate(-90 398.7 152.4)">BOOT</text>
<text x="195.3" y="159.9">+5V</text>
<text x="212.1" y="159.9">GND</text>
<text x="182.8" y="174.3" transform="rotate(-90 182.8 174.3)">GND</text>
<text x="68.6" y="200.5">+5V</text>
<text x="78.6" y="200.5">CC1</text>
<text x="95.2" y="200.5">GND</text>
<text x="68.6" y="205.6">CC1</text>
<text x="68.6" y="208.2">CC2</text>
<text x="207" y="205.6">BUS5V</text>
<text x="228.6" y="205.6">JP1_B</text>
<text x="241.7" y="205.6">JP1_B</text>
<text x="260.3" y="205.6">+5V</text>
<text x="289.4" y="207.3" transform="rotate(-90 289.4 207.3)">GND</text>
<text x="304.7" y="207.3" transform="rotate(-90 304.7 207.3)">+5V</text>
<text x="319.9" y="209.5" transform="rotate(-90 319.9 209.5)">BUS5V</text>
<text x="68.6" y="213.2">USB_DN</text>
<text x="68.6" y="215.8">USB_DN</text>
<text x="78.6" y="210.7">CC2</text>
<text x="95.2" y="210.7">GND</text>
<text x="135.6" y="215.8">+5V</text>
<text x="160" y="215.8">+3V3</text>
<text x="68.6" y="218.3">USB_DP</text>
<text x="68.6" y="220.9">USB_DP</text>
<text x="210.5" y="225.9">+5V</text>
<text x="227.3" y="225.9">LED1_A</text>
<text x="240.7" y="225.9">LED1_A</text>
<text x="260.3" y="225.9">GND</text>
<text x="149.7" y="230.2" transform="rotate(-90 149.7 230.2)">GND</text>
<text x="119.1" y="236.1">+5V</text>
<text x="135.9" y="236.1">GND</text>
<text x="158.5" y="236.1">+3V3</text>
<text x="176.5" y="236.1">GND</text>
<text x="43.1" y="245.4" transform="rotate(-90 43.1 245.4)">GND</text>
<text x="50.7" y="245.4" transform="rotate(-90 50.7 245.4)">GND</text>
<text x="158.5" y="251.3">+3V3</text>
<text x="176.5" y="251.3">GND</text>
</g>
<g font-size="1.3" fill="#a90000">
<text x="26.6" y="43">1</text>
<text x="26.6" y="45.6">2</text>
<text x="279.9" y="45.6">1</text>
<text x="286.9" y="42.6" transform="rotate(-90 286.9 42.6)">3</text>
<text x="370.7" y="47.7" transform="rotate(-90 370.7 47.7)">2</text>
<text x="26.6" y="48.1">3</text>
<text x="26.6" y="50.7">4</text>
<text x="83.7" y="50.3" transform="rotate(-90 83.7 50.3)">1</text>
<text x="91.3" y="50.3" transform="rotate(-90 91.3 50.3)">3</text>
<text x="96.4" y="50.3" transform="rotate(-90 96.4 50.3)">5</text>
<text x="101.5" y="50.9" transform="rotate(-90 101.5 50.9)">10</text>
<text x="106.5" y="50.3" transform="rotate(-90 106.5 50.3)">8</text>
<text x="178.3" y="53.2">2</text>
<text x="178.3" y="48.1">3</text>
<text x="191" y="50.7">1</text>
<text x="286.9" y="50.3" transform="rotate(-90 286.9 50.3)">2</text>
<text x="343.4" y="50.7">3</text>
<text x="396.2" y="53.2">24</text>
<text x="396.2" y="50.7">25</text>
<text x="343.4" y="55.7">8</text>
<text x="343.4" y="58.3">9</text>
<text x="396.2" y="58.3">14</text>
<text x="83.7" y="63.6" transform="rotate(-90 83.7 63.6)">12</text>
<text x="93.8" y="63" transform="rotate(-90 93.8 63)">4</text>
<text x="104" y="63" transform="rotate(-90 104 63)">9</text>
<text x="342.8" y="63.4">26</text>
<text x="342.8" y="60.8">27</text>
<text x="396.2" y="60.8">13</text>
<text x="343.4" y="71">4</text>
<text x="396.2" y="71">10</text>
<text x="26.6" y="73.5">1</text>
<text x="26.6" y="76.1">2</text>
<text x="343.4" y="73.5">5</text>
<text x="343.4" y="76.1">6</text>
<text x="396.2" y="76.1">11</text>
<text x="396.2" y="73.5">15</text>
<text x="26.6" y="78.6">3</text>
<text x="26.6" y="81.1">4</text>
<text x="343.4" y="78.6">7</text>
<text x="396.2" y="78.6">12</text>
<text x="396.2" y="83.7">16</text>
<text x="396.2" y="81.1">23</text>
<text x="89.4" y="88.8">2</text>
<text x="97.1" y="86.2">1</text>
<text x="396.2" y="86.2">17</text>
<text x="396.2" y="88.8">18</text>
<text x="97.1" y="91.3">3</text>
<text x="396.2" y="91.3">19</text>
<text x="396.2" y="93.8">20</text>
<text x="26.6" y="101.5">1</text>
<text x="286.9" y="101.1" transform="rotate(-90 286.9 101.1)">3</text>
<text x="396.2" y="96.4">21</text>
<text x="26.6" y="104">2</text>
<text x="26.6" y="106.5">3</text>
<text x="178.3" y="106.5">5</text>
<text x="279.9" y="104">1</text>
<text x="26.6" y="109.1">4</text>
<text x="26.6" y="111.6">5</text>
<text x="178.3" y="111.6">6</text>
<text x="191" y="109.1">7</text>
<text x="286.9" y="108.7" transform="rotate(-90 286.9 108.7)">2</text>
<text x="370.7" y="111.2" transform="rotate(-90 370.7 111.2)">1</text>
<text x="26.6" y="114.2">6</text>
<text x="26.6" y="116.7">7</text>
<text x="26.6" y="119.2">8</text>
<text x="111.6" y="136.6" transform="rotate(-90 111.6 136.6)">3</text>
<text x="104.7" y="139.6">1</text>
<text x="111.6" y="144.2" transform="rotate(-90 111.6 144.2)">2</text>
<text x="182.7" y="155" transform="rotate(-90 182.7 155)">8</text>
<text x="182.7" y="166.5" transform="rotate(-90 182.7 166.5)">4</text>
<text x="62.2" y="200.5">A4</text>
<text x="62.1" y="208.1">B5</text>
<text x="62.2" y="205.6">A5</text>
<text x="62.1" y="215.8">B7</text>
<text x="62.2" y="213.2">A7</text>
<text x="142.8" y="215.8">3</text>
<text x="155.5" y="215.8">2</text>
<text x="62.1" y="220.8">B6</text>
<text x="62.2" y="218.3">A6</text>
<text x="149.7" y="223" transform="rotate(-90 149.7 223)">1</text>
<text x="62.1" y="231">B8</text>
<text x="62.2" y="228.5">A8</text>
<text x="43" y="237.6" transform="rotate(-90 43 237.6)">SH</text>
<text x="50.7" y="237.5" transform="rotate(-90 50.7 237.5)">A1</text>
</g>
<g font-size="1.3" fill="#939391">
<text x="302.8" y="59.4">R19</text>
<text x="302.6" y="64.5">2.2k</text>
<text x="302.8" y="117.8">R25</text>
<text x="302.6" y="122.9">2.2k</text>
<text x="28.5" y="133">R20</text>
<text x="28" y="138.1">100k</text>
<text x="28.5" y="143.2">R21</text>
<text x="28" y="148.3">100k</text>
</g>
</svg>
